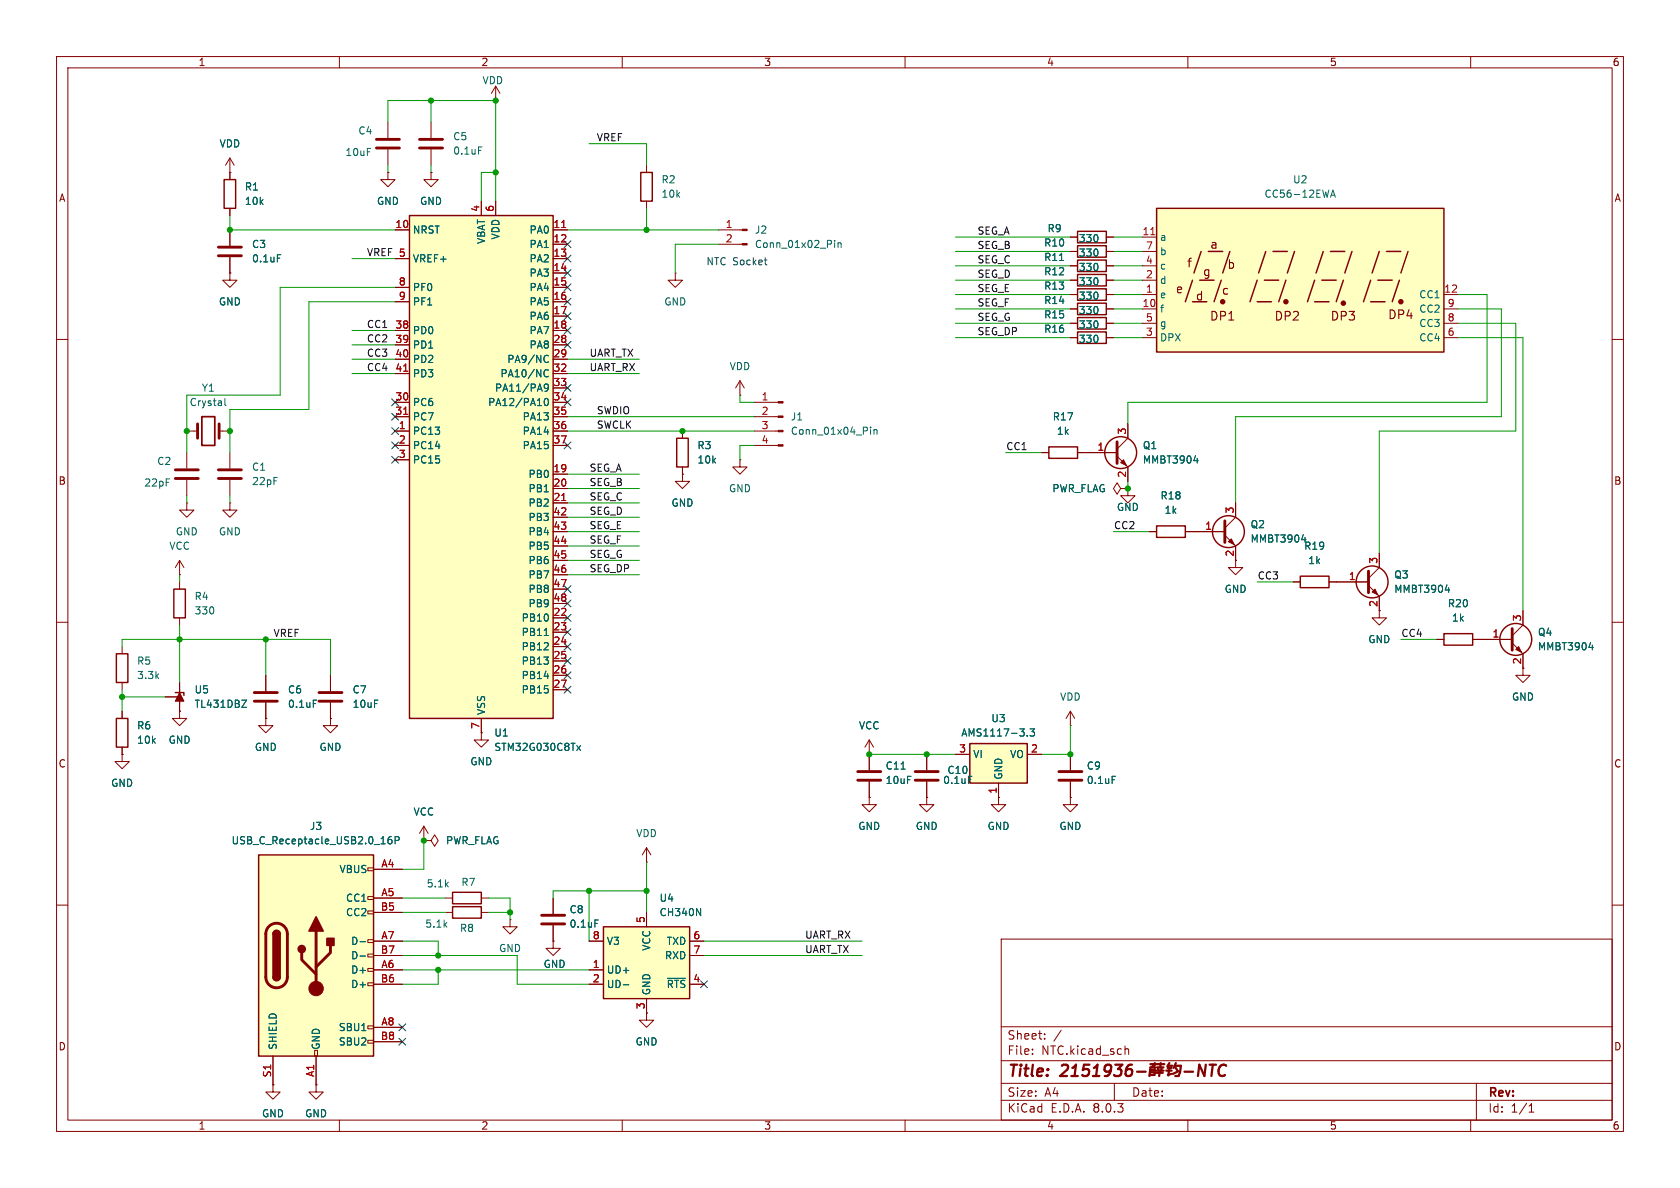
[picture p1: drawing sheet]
<svg xmlns="http://www.w3.org/2000/svg" width="297mm" height="210mm" viewBox="0 0 297 210" stroke-linecap="round" stroke-linejoin="round" font-family="sans-serif">
<g fill="none" stroke="#840000" stroke-width=".18">
<path d="M10 10h277v190h-277zM12 12h273v186h-273zM60 10v2M87.6 17.8h.1M87.6 15.2l-.7 1.3M87.6 15.2v2.6M87.6 15.2l.8 1.3M110 10v2M160 10v2M210 10v2M260 10v2M68.6 30.5v1.3h1.2l-1.2 1.2-1.3-1.2h1.3"/>
<path d="M68.6 30.5h.1M76.2 21.6v2.8M76.2 26.4v2.8M114.3 29.2v1.3M114.3 35.6v1.2M10 60h2M40.6 40.6v2.8M40.6 45.5v2.8M285 60h2M33 76.2h1.9M38.7 76.2h1.9M120.6 76.2v1.3"/>
<path d="M199.4 74.9v2.6l-1.9 1.9M31.7 99.1v2.5M31.7 99.1l-.7 1.2M31.7 99.1l.8 1.2M33 88.9v1.3h1.3l-1.3 1.2-1.3-1.2h1.3M33 88.9h.1M33 80v2.8M33 84.8v2.8M40.6 88.9v1.3h1.3l-1.3 1.2-1.2-1.2h1.2M40.6 88.9h.1M40.6 80v2.8M40.6 84.8v2.8"/>
<path d="M120.6 83.8v1.3h1.3l-1.3 1.3-1.2-1.3h1.2M120.6 83.8h.1M120.6 82.6v1.2M130.8 81.3v1.3h1.3l-1.3 1.2-1.3-1.2h1.3M130.8 81.3h.1M191.8 80h5.7M197.5 80.6l1.9 2v2.5M199.4 86.4v1.2h1.3l-1.3 1.3-1.3-1.3h1.3M199.4 86.4h.1M203.2 94h1.3M209.5 94h7M216.5 94.6l1.9 1.9v3.8h1.3l-1.3 1.3-1.2-1.3h1.2"/>
<path d="M218.4 88.9v2.5l-1.9 1.9M10 110h2M21.6 114.3v1.3M31.7 101.6h.1M31.7 102.9v1.2M31.7 109.2v1.3M47 119.4v2.8M243.8 108v1.2h1.3l-1.3 1.3-1.2-1.3h1.2M254 113h1.3M260.3 113h7M267.3 113.7l1.9 1.9v3.8h1.3l-1.3 1.3-1.2-1.3h1.2M269.2 108v2.5l-1.9 1.9"/>
<path d="M285 110h2M21.6 133.4v1.2h1.3l-1.3 1.3-1.3-1.3h1.3M21.6 133.4h.1M21.6 120.7v1.2M21.6 125.7v1.3M21.6 132.1v1.3M29.2 123.2h2.5M31.7 121.9v2.6M31.7 125.7v1.3h1.3l-1.3 1.3-1.2-1.3h1.2M31.7 125.7h.1M31.7 120.7v5M47 127v1.3h1.3l-1.3 1.2-1.3-1.2h1.3"/>
<path d="M47 127h.1M47 124.2v2.8M153.7 133.4h.1M153.7 130.8l-.8 1.3M153.7 130.8v5.3M153.7 138.2v2.8M153.7 130.8l.7 1.3M10 160h2M78.7 158.8h1.3M85.1 158.8h1.3M97.8 158.8v2.7M114.3 152.4h.1"/>
<path d="M114.3 149.9v2.5M114.3 149.9l-.8 1.2M114.3 149.9l.8 1.2M153.7 141v1.2h1.2l-1.2 1.3-1.3-1.3h1.3M153.7 141h.1M285 160h2M78.7 161.3h1.3M85.1 161.3h1.3M90.2 162.6v1.2h1.2l-1.2 1.3-1.3-1.3h1.3M90.2 162.6h.1M97.8 163.6v2.8M177 166h108v32h-108z"/>
<path d="M48.3 191.8v1.2h1.2l-1.2 1.3-1.3-1.3h1.3M48.3 191.8h.1M60 198v2M110 198v2M160 198v2M177 194.5h108M177 191.5h108M177 187.5h108M177 181.5h108M182.5 186.3v.1M182.5 185.5v.1M184.7 183.6v.1"/>
<path d="M184.7 182.8v.1M187.6 182.1l-1.3 2M197 191.5v3M198.9 184.9v1.5M198.9 185.5l.2-.1 .4 .1v.9M210 198v2M260 198v2M261 191.5v6.5M270.3 196.6h.9M270.3 195.5l.4-.4v1.5"/>
</g>
<g fill="none" stroke="#840000" stroke-width=".4">
<path d="M187.7 188.4l.3-.2h.5a.45 .45 0 0 1 .3 .6l-.1 .3-1.3 1.1h1.2M189.4 190.2h1.1M189.6 188.8l.6-.6-.2 2M192.6 188.2h-1l-.2 1 .3-.2 .7 .1 .2 .3-.2 .6-.3 .2h-.5l-.3-.2M193.2 190.2h1.1M193.4 188.8l.6-.6-.2 2M196.4 189.1a.64 .64 0 0 1-1.1 .2v-.7a.64 .64 0 0 1 1.1-.2 1.47 1.47 0 0 1-.7 1.8h-.4M197.2 188.2h1.2l-.8 .8h.3l.3 .2v.6l-.1 .2-.3 .2h-.6l-.3-.2M200.1 188.2a.91 .91 0 0 0-1 .9l-.1 .7 .1 .3a.66 .66 0 0 0 1-.3l.1-.4-.2-.3a.66 .66 0 0 0-1 .3M201 189.4h1.5M203.3 189.5h.8v.5h-.9M203.3 189.2h.8l.1-.5h-.8l-.2 1.5"/>
<path d="M203.4 188.1h2.4M203.8 188.4l-.1 .3M204.2 187.9l-.1 .5M204.3 189.3h1.4M204.3 189.6h1.3M204.5 188.7h1.2M204.7 188.8l.1 .4M205 189.3l-.1 .9M205.2 187.9l-.1 .8M205.4 188.9l-.2 .4M206.2 189.3h.9M206.4 188.8h.7"/>
<path d="M206.5 188.4h.7M206.7 188.8l-.1 1.3M206.7 187.9l-.3 .6M207.1 189.8l-.6 .2M207.7 188.4h1.1l-.2 1.1-.3 .7h-.5M207.9 188.8l.2 .4M207.9 187.9l-.4 .9M208.4 189.4l-1.1 .4M209.4 189.4h1.5M213.2 188.2l-.3 2-.9-2-.2 2M213.8 188.2h1.2M214.4 188.2l-.2 2"/>
<path d="M216.8 188.4a.88 .88 0 0 0-1 0 .88 .88 0 0 0-.4 1 .69 .69 0 0 0 .3 .7 .69 .69 0 0 0 .9-.1"/>
</g>
<g fill="none" stroke="#840000" stroke-width=".25">
<path d="M113.3 30.5h2v5.1h-2zM119.6 77.5h2.1v5.1h-2.1zM204.5 93h5v2h-5zM20.6 115.6h2v5.1h-2zM30.7 104.1h2.1v5.1h-2.1zM255.3 112h5v2h-5zM20.6 127h2v5.1h-2zM31 122.4h1.5v.5M80 157.7h5.1v2.1h-5.1zM80 160.3h5.1v2h-5.1z"/>
<circle cx="198.1" cy="80" r="2.82"/>
<circle cx="217.2" cy="94" r="2.82"/>
<circle cx="268" cy="113" r="2.82"/>
</g>
<g fill="none" stroke="#840000" stroke-width=".51">
<path d="M74.2 26.2h4M74.2 24.6h4M38.6 45.2h4.1M38.6 43.7h4.1M34.9 74.9v2.6M38.7 74.9v2.6M197.5 78.1v3.8M31 84.6h4.1M31 83.1h4.1M38.6 84.6h4.1M38.6 83.1h4.1M216.5 92.1v3.8"/>
<path d="M267.3 111.1v3.8M45 124h4M45 122.4h4M151.6 137.9h4.1M151.6 136.4h4.1M95.8 163.3h4M95.8 161.8h4"/>
</g>
<g fill="none" stroke="#006464" stroke-width=".18">
<path d="M84.6 26h.6M49 45h.6M39.8 70.4v1.1l.1 .2M211.1 81.4h.7M211.7 81v.9M230.1 95.4h.8M230.7 95v.8M280.9 114.5h.8M281.5 114v.9M42.7 123.8h.9l-.9 1.2h.9M55.4 123.8h.6M159.3 136h.7"/>
<path d="M105.2 162.6h.6"/>
</g>
<path d="M35.7 73.7h2.3v5h-2.3z" fill="none" stroke="#840000" stroke-width=".3"/>
<g fill="#840000" stroke="#840000" stroke-width=".18">
<path d="M31.7 122.4l.8 1.6h-1.5z"/>
<path d="M217.2 95.8l.5-.5 .5 1z"/>
<path d="M268 114.8l.5-.5 .5 1z"/>
<path d="M198.1 81.8l.5-.5 .5 1z"/>
</g>
<path d="M204.5 36.8h50.8v25.4h-50.8z" fill="#ffffc2"/>
<g fill="none" stroke="#840000" stroke-width=".25">
<path d="M204.5 36.8h50.8v25.4h-50.8zM190.5 40.9h5.1v2h-5.1zM210.8 49.5l-1.3 3.8M210.8 53.3h2.6M212.1 49.5h2.5M212.3 44.5l-1.2 3.8M213.6 44.5h2.6M215.9 49.5l-1.3 3.8M217.4 44.5l-1.2 3.8M222.2 53.3h2.6M222.2 49.5l-1.2 3.8M223.5 49.5h2.6"/>
<path d="M223.8 44.5l-1.3 3.8M225 44.5h2.6M227.3 49.5l-1.2 3.8M228.9 44.5l-1.3 3.8M232.4 53.3h2.5M232.4 49.5l-1.3 3.8M233.7 49.5h2.5M233.9 44.5l-1.2 3.8M235.2 44.5h2.5M237.5 49.5l-1.3 3.8M239 44.5l-1.3 3.8M242.3 53.3h2.6"/>
<path d="M242.3 49.5l-1.3 3.8M243.6 49.5h2.5M243.8 44.5l-1.2 3.8M245.1 44.5h2.5M247.4 49.5l-1.3 3.8M248.9 44.5l-1.3 3.8"/>
</g>
<g fill="#840000" stroke="#840000" stroke-width=".25">
<circle cx="216.2" cy="53.3" r=".36"/>
<circle cx="227.3" cy="53.3" r=".36"/>
<circle cx="237.5" cy="53.6" r=".36"/>
<circle cx="247.6" cy="53.3" r=".36"/>
</g>
<g fill="none" stroke="#840000" stroke-width=".18">
<path d="M189.2 41.9h1.3M195.6 41.9h1.2M201.9 52.1h2.6M201.9 54.6h2.6M201.9 41.9h2.6M201.9 49.5h2.6M201.9 59.7h2.6M201.9 47h2.6M201.9 57.2h2.6M201.9 44.5h2.6M255.3 52.1h2.5M255.3 54.6h2.5"/>
<path d="M255.3 59.7h2.5M255.3 57.2h2.5M85.1 129.5v1.3h1.3l-1.3 1.3-1.3-1.3h1.3M85.1 129.5h.1M74.9 148.6h1.3l.6-1 .7 1-.7 1-.6-1M74.9 148.6h.1M97.8 166.4v1.2h1.3l-1.3 1.3-1.3-1.3h1.3M97.8 166.4h.1M114.3 179.1v1.2h1.3l-1.3 1.3-1.3-1.3h1.3M114.3 179.1h.1"/>
</g>
<path d="M203.4 41.5h.8" fill="none" stroke="#a90000" stroke-width=".18"/>
<path d="M235.2 34.9l.4-1.3 .5 1.3M235.3 34.5h.6" fill="none" stroke="#006464" stroke-width=".18"/>
<path d="M106.7 163.8h15.2v12.7h-15.2z" fill="#ffffc2"/>
<g fill="none" stroke="#840000" stroke-width=".25">
<path d="M39.6 31.8h2.1v5h-2.1zM190.5 43.4h5.1v2.1h-5.1zM229.9 101.9h5v2h-5zM106.7 163.8h15.2v12.7h-15.2z"/>
<circle cx="242.6" cy="102.9" r="2.82"/>
</g>
<g fill="none" stroke="#840000" stroke-width=".18">
<path d="M40.6 30.5h.1M40.6 27.9l-.7 1.3M40.6 27.9v3.9M40.6 36.8v1.3M40.6 27.9l.8 1.3M68.6 21.6v2.8M68.6 26.4v2.8M40.6 48.3v1.2h1.3l-1.3 1.3-1.2-1.3h1.2M40.6 48.3h.1M189.2 44.5h1.3M195.6 44.5h1.2M243.8 97.8v2.5l-1.9 1.9"/>
<path d="M228.6 102.9h1.3M234.9 102.9h7M241.9 103.5l1.9 1.9v2.6M189.2 128.3h.1M189.2 125.7l-.7 1.3M189.2 125.7v2.6M189.2 125.7l.8 1.3M74.9 148.6h.1M74.9 146.1l-.7 1.2M74.9 146.1v2.5M74.9 146.1l.8 1.2M189.2 141v1.2h1.3l-1.3 1.3-1.2-1.3h1.2"/>
<path d="M189.2 141h.1M104.1 171.5h2.6M104.1 174h2.6M104.1 166.4h2.6M114.3 161.3v2.5M114.3 176.5v2.6M121.9 174h2.6M121.9 166.4h2.6M121.9 168.9h2.6"/>
</g>
<path d="M255.5 104.3h.8M256.1 103.9v.8M110.2 174.1h1M118 172.9h3.2M123.1 160.6l.8 1.3v-1.3" fill="none" stroke="#006464" stroke-width=".18"/>
<path d="M66.5 26.2h4.1M66.5 24.6h4.1M241.9 101v3.8" fill="none" stroke="#840000" stroke-width=".51"/>
<path d="M243.1 104.1l.5 1.1-1-.6z" fill="#840000" stroke="#840000" stroke-width=".18"/>
<path d="M171.4 131.4h10.2v7h-10.2z" fill="#ffffc2"/>
<path d="M190.5 46h5.1v2h-5.1zM190.5 56.1h5.1v2.1h-5.1zM190.5 51.1h5.1v2h-5.1zM190.5 48.5h5.1v2h-5.1zM190.5 53.6h5.1v2h-5.1zM171.4 131.4h10.2v7h-10.2z" fill="none" stroke="#840000" stroke-width=".25"/>
<g fill="none" stroke="#840000" stroke-width=".18">
<path d="M76.2 30.5v1.3h1.3l-1.3 1.2-1.3-1.2h1.3M76.2 30.5h.1M189.2 47h1.3M189.2 57.2h1.3M189.2 52.1h1.3M189.2 49.5h1.3M189.2 54.6h1.3M195.6 47h1.2M195.6 57.2h1.2M195.6 52.1h1.2M195.6 49.5h1.2M195.6 54.6h1.2"/>
<path d="M58.4 119.4v2.8M58.4 127v1.3h1.3l-1.3 1.2-1.3-1.2h1.3M58.4 127h.1M58.4 124.2v2.8M163.8 133.4v2.7M163.8 138.2v2.8M168.9 133.4h2.5M176.5 138.4v2.6M181.6 133.4h2.5M189.2 133.4v2.7M189.2 138.2v2.8M163.8 141v1.2h1.3l-1.3 1.3-1.2-1.3h1.2"/>
<path d="M163.8 141h.1M176.5 141v1.2h1.3l-1.3 1.3-1.2-1.3h1.2M176.5 141h.1"/>
</g>
<path d="M187.3 46h.7M171.2 137.2h.6M181.6 130v.1M182.1 128.8h.8l-.4 .5 .3 .2v.5l-.2 .1-.5-.1M196.6 137.2h.6" fill="none" stroke="#006464" stroke-width=".18"/>
<path d="M56.4 124h4.1M56.4 122.4h4.1M161.8 137.9h4.1M161.8 136.4h4.1M187.2 137.9h4.1M187.2 136.4h4.1" fill="none" stroke="#840000" stroke-width=".51"/>
<path d="M72.4 38.1h25.4v88.9h-25.4z" fill="#ffffc2"/>
<path d="M72.4 38.1h25.4v88.9h-25.4z" fill="none" stroke="#840000" stroke-width=".25"/>
<g fill="none" stroke="#840000" stroke-width=".18">
<path d="M85.1 35.6v2.5M87.6 35.6v2.5M69.8 40.6h2.6M69.8 45.7h2.6M69.8 50.8h2.6M69.8 53.3h2.6M69.8 58.4h2.6M97.8 40.6h2.5M97.8 43.2h2.5M97.8 45.7h2.5M97.8 48.3h2.5M97.8 50.8h2.5"/>
<path d="M97.8 53.3h2.5M97.8 55.9h2.5M97.8 58.4h2.5M69.8 76.2h2.6M69.8 78.7h2.6M69.8 61h2.6M69.8 63.5h2.6M69.8 71.1h2.6M69.8 73.7h2.6M69.8 66h2.6M97.8 76.2h2.5M97.8 78.7h2.5"/>
<path d="M97.8 61h2.5M97.8 63.5h2.5M97.8 71.1h2.5M97.8 73.7h2.5M97.8 66h2.5M97.8 68.6h2.5M69.8 81.3h2.6M97.8 83.8h2.5M97.8 86.4h2.5M97.8 88.9h2.5M97.8 91.4h2.5M97.8 94h2.5"/>
<path d="M97.8 96.5h2.5M97.8 99.1h2.5M97.8 109.2h2.5M97.8 111.8h2.5M97.8 114.3h2.5M97.8 116.8h2.5M97.8 119.4h2.5M97.8 101.6h2.5M97.8 104.1h2.5M97.8 106.7h2.5M85.1 127v2.5M97.8 121.9h2.5"/>
<path d="M55.9 191.8v1.2h1.2l-1.2 1.3-1.3-1.3h1.3M55.9 191.8h.1"/>
</g>
<path d="M99.3 40.2h.7M71.4 73.2h.7M71.4 65.6h.7M99.3 88.5h.7" fill="none" stroke="#a90000" stroke-width=".18"/>
<path d="M96.3 66.4l.3 .2 .3-.1M96.3 70.6l.2-.2a.68 .68 0 0 1 .5 .7 .68 .68 0 0 1-.5 .6l-.2-.1-.1-.4zM96.4 62.9l.3-.1 .2 .1M96.9 64l-.2 .1-.3-.1M96.9 65.5l-.3-.2-.3 .2M96.9 68.4l-.2 .3-.4-.1-.1-.2 .1-.4 .4-.1 .2 .1a.84 .84 0 0 1-.3 1.2h-.3M96.2 112.3h.7M102 131.8l.6 .9M102.6 131.8l-.6 .9" fill="none" stroke="#006464" stroke-width=".18"/>
<path d="M45.7 151.1h20.3v35.6h-20.3z" fill="#ffffc2"/>
<g fill="none" stroke="#840000" stroke-width=".18">
<path d="M40.6 30.5h.1M40.6 30.5v1.3M40.6 36.8v1.3M68.6 30.5h.1M76.2 30.5h.1M85.1 35.6v2.5M87.6 35.6v2.5M40.6 48.3h.1M40.6 40.6v2.8M40.6 45.5v2.8M69.8 40.6h2.6M69.8 45.7h2.6"/>
<path d="M69.8 50.8h2.6M69.8 53.3h2.6M69.8 58.4h2.6M97.8 43.2h2.5M97.8 40.6h2.5M97.8 45.7h2.5M97.8 48.3h2.5M97.8 50.8h2.5M97.8 53.3h2.5M97.8 55.9h2.5M97.8 58.4h2.5M119.4 48.3v1.2h1.2l-1.2 1.3-1.3-1.3h1.3"/>
<path d="M119.4 48.3h.1M127 43.2h4.2M127 40.6h4.2M189.2 59.7h1.3M189.2 54.6h1.3M189.2 49.5h1.3M189.2 52.1h1.3M189.2 57.2h1.3M189.2 47h1.3M189.2 44.5h1.3M189.2 41.9h1.3M195.6 59.7h1.2"/>
<path d="M195.6 54.6h1.2M195.6 49.5h1.2M195.6 52.1h1.2M195.6 57.2h1.2M195.6 47h1.2M195.6 44.5h1.2M195.6 41.9h1.2M69.8 78.7h2.6M69.8 76.2h2.6M69.8 73.7h2.6M69.8 71.1h2.6M69.8 61h2.6"/>
<path d="M69.8 63.5h2.6M69.8 66h2.6M97.8 78.7h2.5M97.8 76.2h2.5M97.8 73.7h2.5M97.8 71.1h2.5M97.8 61h2.5M97.8 63.5h2.5M97.8 66h2.5M97.8 68.6h2.5M120.6 76.2v1.3M130.8 69.9h.1"/>
<path d="M130.8 67.3l-.8 1.3M130.8 67.3v2.6M130.8 67.3l.8 1.3M133.3 78.7h4.3M133.3 76.2h4.3M133.3 73.7h4.3M133.3 71.1h4.3M199.4 74.9v2.6M69.8 81.3h2.6M97.8 83.8h2.5M97.8 86.4h2.5M97.8 88.9h2.5"/>
<path d="M97.8 91.4h2.5M97.8 94h2.5M97.8 96.5h2.5M97.8 99.1h2.5M120.6 83.8h.1M120.6 82.6v1.2M184.1 80h1.3M190.5 80h7M198.1 86.4l-.6-1.1-.7 1.1 .7 1 .6-1h1.3M199.4 86.4h.1M199.4 82.6v2.5M203.2 94h1.3"/>
<path d="M209.5 94h7M218.4 88.9v2.5M218.4 96.5v2.6M243.8 97.8v2.5M47 119.4v2.8M58.4 119.4v2.8M97.8 109.2h2.5M97.8 111.8h2.5M97.8 114.3h2.5M97.8 116.8h2.5M97.8 119.4h2.5M97.8 101.6h2.5"/>
<path d="M97.8 104.1h2.5M97.8 106.7h2.5M228.6 102.9h1.3M234.9 102.9h7M243.8 105.4v2.6M254 113h1.3M260.3 113h7M269.2 108v2.5M269.2 115.6v2.5M21.6 133.4h.1M21.6 125.7v1.3M21.6 132.1v1.3"/>
<path d="M29.2 123.2h2.5M31.7 125.7h.1M31.7 120.7v5M47 127h.1M47 124.2v2.8M58.4 127h.1M58.4 124.2v2.8M85.1 129.5h.1M85.1 127v2.5M97.8 121.9h2.5M153.7 133.4h.1M153.7 133.4v2.7"/>
<path d="M153.7 138.2v2.8M163.8 133.4v2.7M163.8 138.2v2.8M168.9 133.4h2.5M176.5 138.4v2.6M181.6 133.4h2.5M189.2 133.4v2.7M189.2 138.2v2.8M65 158.5h1v.5h-1zM65 153.4h1v.5h-1zM66 153.7h5.1M66 158.8h5.1"/>
<path d="M74.9 148.6h.1M97.8 158.8v2.7M153.7 141h.1M163.8 141h.1M176.5 141h.1M189.2 141h.1M65 173.7h1v.5h-1zM65 171.2h1v.5h-1zM65 168.7h1v.5h-1zM65 166.1h1v.5h-1zM65 161h1v.5h-1zM66 171.5h5.1"/>
<path d="M66 166.4h5.1M66 161.3h5.1M66 174h5.1M66 168.9h5.1M97.8 166.4h.1M97.8 163.6v2.8M104.1 171.5h2.6M104.1 166.4h2.6M104.1 174h2.6M114.3 179.1h.1M114.3 161.3v2.5M114.3 176.5v2.6"/>
<path d="M121.9 166.4h2.6M121.9 174h2.6M121.9 168.9h2.6M48.3 191.8h.1M48.3 186.7v5.1M55.6 185.7h.5v1h-.5zM55.9 191.8h.1M55.9 186.7v5.1M65 183.9h1v.5h-1zM65 181.4h1v.5h-1zM66 181.6h5.1M66 184.2h5.1"/>
</g>
<path d="M190.5 58.7h5.1v2h-5.1zM185.4 79h5.1v2h-5.1zM45.7 151.1h20.3v35.6h-20.3zM48.3 172.7a.64 .64 0 0 0 .6 .7 .64 .64 0 0 0 .6-.7M48.3 165.1a.64 .64 0 0 1 .6-.6 .64 .64 0 0 1 .6 .6" fill="none" stroke="#840000" stroke-width=".25"/>
<path d="M47.5 163.8a1.9 1.9 0 0 1 2.1-.5 1.9 1.9 0 0 1 1.2 1.8v7.6a1.91 1.91 0 0 1-1.9 1.9 1.91 1.91 0 0 1-1.9-1.9v-7.7l.2-.7zM53.3 168.4v1.3l2.6 2.5M55.9 164.6v10.2M58.4 167.1v1.3l-2.5 2.5" fill="none" stroke="#840000" stroke-width=".51"/>
<g fill="#840000" stroke="#840000" stroke-width=".25">
<path d="M48.3 172.7h1.2a.64 .64 0 0 1-.6 .7 .64 .64 0 0 1-.6-.7z"/>
<path d="M48.3 165.1h1.2v7.6h-1.2z"/>
<path d="M48.4 164.7a.64 .64 0 0 1 .7-.2 .64 .64 0 0 1 .4 .6h-1.2z"/>
<path d="M55.9 162.1l1.2 2.5h-2.5z"/>
<path d="M57.8 165.9h1.3v1.2h-1.3z"/>
<circle cx="53.3" cy="167.8" r=".63"/>
</g>
<g fill="#840000" stroke="#840000" stroke-width=".18">
<path d="M137.6 78.6h.8v.3h-.8z"/>
<path d="M137.6 76.1h.8v.2h-.8z"/>
<path d="M137.6 73.5h.8v.3h-.8z"/>
<path d="M137.6 71h.8v.2h-.8z"/>
<path d="M131.2 43.1h.9v.2h-.9z"/>
<path d="M131.2 40.5h.9v.3h-.9z"/>
<circle cx="55.9" cy="174.8" r="1.27"/>
</g>
<g fill="none" stroke="#006464" stroke-width=".18">
<path d="M49 45h.6M147.6 42.5v.1M147.6 42.9v.9M148.2 42.9v.9M148.2 43l.1-.1 .3 .1 .1 .8M187.3 46h.7M96.3 66.4l.3 .2 .3-.1M96.3 70.6l.2-.2a.68 .68 0 0 1 .5 .7 .68 .68 0 0 1-.5 .6l-.2-.1-.1-.4zM96.4 62.9l.3-.1 .2 .1M96.9 64l-.2 .1-.3-.1M96.9 65.5l-.3-.2-.3 .2M96.9 68.4l-.2 .3-.4-.1-.1-.2 .1-.4 .4-.1 .2 .1a.84 .84 0 0 1-.3 1.2h-.3"/>
<path d="M153.9 75.5v.1M153.9 75.9v.9M154.5 75.9v.9M154.5 76.1l.2-.2 .3 .1 .1 .8M211.1 81.4h.7M211.7 81v.9M230.1 95.4h.8M230.7 95v.8M96.2 112.3h.7M255.5 104.3h.8M256.1 103.9v.8M280.9 114.5h.8"/>
<path d="M281.5 114v.9M42.7 123.8h.9l-.9 1.2h.9M55.4 123.8h.6M102 131.8l.6 .9M102.6 131.8l-.6 .9M159.3 136h.7M171.2 137.2h.6M181.6 130v.1M182.1 128.8h.8l-.4 .5 .3 .2v.5l-.2 .1-.5-.1M196.6 137.2h.6M69.2 147.9l-.4 .1a.86 .86 0 0 0 0 1.2l.4-.2 .1-.4-.2-.2h-.4l-.1 .2M69.8 148.6l.7-.1 .1-.2-.1-.3-.7-.1v1.3"/>
<path d="M63.7 166.5h.9M63.7 169h.9M105.2 162.6h.6M110.2 174.1h1M118 172.9h3.2M123.1 160.6l.8 1.3v-1.3"/>
</g>
<path d="M135.1 46h.5M135.5 46.8h.1" fill="none" stroke="#0000c2" stroke-width=".18"/>
<g fill="none" stroke="#009600" stroke-width=".18">
<path d="M76.2 17.8v3.8M40.6 38.1v2.5h29.2M68.6 21.6v-3.8h19v17.8M68.6 29.2v1.3M76.2 29.2v1.3M87.6 30.5h-2.5v5.1M104.1 25.4h10.2v3.8M114.3 36.8v3.8M62.2 58.4h7.6M62.2 45.7h7.6M69.8 53.3h-15.2v19.1h-14v7.6M69.8 50.8h-20.3v19.1h-16.5v10.1"/>
<path d="M100.3 40.6h26.7M127 43.2h-7.6v5.1M168.9 47h20.3M168.9 49.5h20.3M168.9 54.6h20.3M168.9 52.1h20.3M168.9 44.5h20.3M168.9 41.9h20.3M168.9 57.2h20.3M168.9 59.7h20.3M196.8 47h5.1M196.8 49.5h5.1"/>
<path d="M196.8 54.6h5.1M196.8 52.1h5.1M196.8 44.5h5.1M196.8 41.9h5.1M196.8 57.2h5.1M196.8 59.7h5.1M257.8 54.6h7.6v19.1h-47v15.2M257.8 52.1h5.1v19h-63.5v3.8M257.8 57.2h10.2v19h-24.2v21.6M257.8 59.7h11.4v48.3M62.2 66h7.6M62.2 63.5h7.6"/>
<path d="M62.2 61h7.6M100.3 66h12.7M100.3 63.5h12.7M100.3 76.2h33M100.3 73.7h33M130.8 69.9v1.2h2.5M133.3 78.7h-2.5v2.6M33 87.6v1.3M40.6 87.6v1.3M100.3 91.4h12.7M100.3 88.9h12.7M100.3 83.8h12.7"/>
<path d="M100.3 94h12.7M100.3 99.1h12.7M100.3 96.5h12.7M100.3 86.4h12.7M177.8 80h6.3M196.8 94h6.4M199.4 85.1v1.3M21.6 114.3v-1.3h36.8v6.4M31.7 101.6v1.3M31.7 110.5v10.2M47 113v6.4M100.3 101.6h12.7"/>
<path d="M222.2 102.9h6.4M247.6 113h6.4M21.6 121.9v3.8M21.6 123.2h7.6M153.7 133.4h15.2M189.2 128.3v5.1h-5.1M71.1 158.8h7.6M74.9 148.6v5.1h-3.8M86.4 158.8h3.8v3.8M104.1 157.5v8.9M114.3 157.5h-16.5v1.3M114.3 152.4v8.9"/>
<path d="M71.1 171.5h33M71.1 166.4h6.4v2.5M71.1 168.9h20.3v5.1h12.7M71.1 161.3h7.6M77.5 171.5v2.5h-6.4M86.4 161.3h3.8M124.5 168.9h27.9M124.5 166.4h27.9"/>
</g>
<g fill="none" stroke="#000084" stroke-width=".18">
<path d="M99.7 50.2l1.2 1.2M99.7 42.6l1.2 1.2M99.7 47.7l1.2 1.2M99.7 57.8l1.2 1.2M99.7 55.3l1.2 1.2M99.7 52.7l1.2 1.2M99.7 45.1l1.2 1.2M100.9 50.2l-1.2 1.2M100.9 42.6l-1.2 1.2M100.9 47.7l-1.2 1.2M100.9 57.8l-1.2 1.2M100.9 55.3l-1.2 1.2"/>
<path d="M100.9 52.7l-1.2 1.2M100.9 45.1l-1.2 1.2M69.2 70.5l1.3 1.2M69.2 73.1l1.3 1.2M69.2 78.1l1.3 1.2M69.2 75.6l1.3 1.2M70.5 73.1l-1.3 1.2M70.5 78.1l-1.3 1.2M70.5 70.5l-1.3 1.2M70.5 75.6l-1.3 1.2M99.7 68l1.2 1.2M99.7 78.1l1.2 1.2"/>
<path d="M99.7 70.5l1.2 1.2M99.7 60.4l1.2 1.2M100.9 68l-1.2 1.2M100.9 78.1l-1.2 1.2M100.9 70.5l-1.2 1.2M100.9 60.4l-1.2 1.2M69.2 80.7l1.3 1.2M70.5 80.7l-1.3 1.2M99.7 106.1l1.2 1.2M99.7 111.2l1.2 1.2M99.7 116.2l1.2 1.2M99.7 118.8l1.2 1.2"/>
<path d="M99.7 103.5l1.2 1.2M99.7 108.6l1.2 1.2M99.7 113.7l1.2 1.2M100.9 106.1l-1.2 1.2M100.9 111.2l-1.2 1.2M100.9 116.2l-1.2 1.2M100.9 118.8l-1.2 1.2M100.9 103.5l-1.2 1.2M100.9 108.6l-1.2 1.2M100.9 113.7l-1.2 1.2M99.7 121.3l1.2 1.2M100.9 121.3l-1.2 1.2"/>
<path d="M123.9 173.4l1.2 1.2M125.1 173.4l-1.2 1.2M70.5 183.5l1.2 1.3M70.5 181l1.2 1.2M71.7 183.5l-1.2 1.3M71.7 181l-1.2 1.2"/>
</g>
<path d="M99.3 40.2h.7M71.4 73.2h.7M71.4 65.6h.7M99.3 88.5h.7" fill="none" stroke="#a90000" stroke-width=".18"/>
<g fill="#009600" stroke="#009600" stroke-width=".18">
<circle cx="47" cy="113" r=".46"/>
<circle cx="40.6" cy="76.2" r=".46"/>
<circle cx="33" cy="76.2" r=".46"/>
<circle cx="31.7" cy="113" r=".46"/>
<circle cx="21.6" cy="123.2" r=".46"/>
<circle cx="153.7" cy="133.4" r=".46"/>
<circle cx="74.9" cy="148.6" r=".46"/>
<circle cx="104.1" cy="157.5" r=".46"/>
<circle cx="114.3" cy="157.5" r=".46"/>
<circle cx="189.2" cy="133.4" r=".46"/>
<circle cx="163.8" cy="133.4" r=".46"/>
<circle cx="40.6" cy="40.6" r=".46"/>
<circle cx="76.2" cy="17.8" r=".46"/>
<circle cx="87.6" cy="30.5" r=".46"/>
<circle cx="87.6" cy="17.8" r=".46"/>
<circle cx="77.5" cy="168.9" r=".46"/>
<circle cx="77.5" cy="171.5" r=".46"/>
<circle cx="90.2" cy="161.3" r=".46"/>
<circle cx="114.3" cy="40.6" r=".46"/>
<circle cx="120.6" cy="76.2" r=".46"/>
<circle cx="199.4" cy="86.4" r=".46"/>
</g>
<text font-size="2.8" fill="#840000" x="178" y="190.9">Title:</text>
<g font-size="2.1" fill="#840000">
<text x="209.7" y="47.5">f</text>
<text x="213.8" y="44.2">a</text>
<text x="216.9" y="47.8">b</text>
<text x="207.7" y="52.1">e</text>
<text x="211.3" y="53.4">d</text>
<text x="212.5" y="49.1">g</text>
<text x="215.9" y="52.4">c</text>
<text x="213.8" y="56.9">DP1</text>
<text x="225.2" y="56.9">DP2</text>
<text x="235.1" y="56.9">DP3</text>
<text x="245.3" y="56.7">DP4</text>
<text x="178" y="184">Sheet:</text>
<text x="178" y="186.7">File:</text>
<text x="184.1" y="186.7">NTC.kicad_sch</text>
<text x="178" y="196.9">KiCad</text>
<text x="178" y="194.1">Size:</text>
<text x="184.7" y="194.1">A4</text>
<text x="185.7" y="196.9">E.D.A.</text>
<text x="193.3" y="196.9">8.0.3</text>
<text x="200" y="194.1">Date:</text>
<text x="263" y="194.3">Rev:</text>
<text x="263" y="196.9">Id:</text>
<text x="267.1" y="196.9">1/1</text>
</g>
<g font-size="1.8" fill="#840000">
<text x="35" y="11.9">1</text>
<text x="85" y="11.9">2</text>
<text x="135" y="11.9">3</text>
<text x="185" y="11.9">4</text>
<text x="235" y="11.9">5</text>
<text x="285" y="11.9">6</text>
<text x="10.3" y="35.9">A</text>
<text x="285.3" y="35.9">A</text>
<text x="10.3" y="85.9">B</text>
<text x="285.3" y="85.9">B</text>
<text x="218.2" y="98.5" transform="rotate(-90 218.2 98.5)">2</text>
<text x="243.6" y="107.4" transform="rotate(-90 243.6 107.4)">2</text>
<text x="10.3" y="135.9">C</text>
<text x="285.3" y="135.9">C</text>
<text x="10.3" y="185.9">D</text>
<text x="285.3" y="185.9">D</text>
<text x="35" y="199.9">1</text>
<text x="85" y="199.9">2</text>
<text x="135" y="199.9">3</text>
<text x="185" y="199.9">4</text>
<text x="235" y="199.9">5</text>
<text x="285" y="199.9">6</text>
</g>
<g font-size="1.8" fill="#006464">
<text x="85.2" y="15.1">VDD</text>
<text x="63.3" y="24">C4</text>
<text x="38.7" y="26.3">VDD</text>
<text x="61" y="27.8">10uF</text>
<text x="80" y="25">C5</text>
<text x="80" y="27.5">0.1uF</text>
<text x="43.2" y="33.9">R1</text>
<text x="116.8" y="32.6">R2</text>
<text x="116.8" y="35.2">10k</text>
<text x="223.4" y="35.2">CC56-12EWA</text>
<text x="228.5" y="32.6">U2</text>
<text x="43.2" y="36.4">10k</text>
<text x="66.5" y="36.4">GND</text>
<text x="72.9" y="41.5">NRST</text>
<text x="74.2" y="36.4">GND</text>
<text x="93.5" y="41.5">PA0</text>
<text x="133.4" y="41.5">J2</text>
<text x="185.1" y="41.2">R9</text>
<text x="44.5" y="44">C3</text>
<text x="44.5" y="46.6">0.1uF</text>
<text x="72.9" y="46.6">VREF+</text>
<text x="86" y="43.2" transform="rotate(-90 86 43.2)">VBAT</text>
<text x="88.5" y="42.4" transform="rotate(-90 88.5 42.4)">VDD</text>
<text x="93.5" y="44">PA1</text>
<text x="93.5" y="46.6">PA2</text>
<text x="133.4" y="44">Conn_01x02_Pin</text>
<text x="184.5" y="43.8">R10</text>
<text x="184.5" y="46.3">R11</text>
<text x="190.6" y="43">330</text>
<text x="190.6" y="45.6">330</text>
<text x="205" y="42.8">a</text>
<text x="205" y="47.9">c</text>
<text x="205" y="45.3">b</text>
<text x="72.9" y="51.7">PF0</text>
<text x="93.5" y="49.1">PA3</text>
<text x="93.5" y="51.7">PA4</text>
<text x="184.5" y="51.4">R13</text>
<text x="184.5" y="48.9">R12</text>
<text x="184.5" y="53.9">R14</text>
<text x="190.6" y="48.1">330</text>
<text x="190.6" y="53.2">330</text>
<text x="190.6" y="50.6">330</text>
<text x="205" y="52.9">e</text>
<text x="205" y="50.4">d</text>
<text x="250.8" y="52.9">CC1</text>
<text x="38.6" y="54.2">GND</text>
<text x="72.9" y="59.3">PD0</text>
<text x="72.9" y="54.2">PF1</text>
<text x="93.5" y="54.2">PA5</text>
<text x="93.5" y="56.7">PA6</text>
<text x="93.5" y="59.3">PA7</text>
<text x="117.3" y="54.2">GND</text>
<text x="184.5" y="56.5">R15</text>
<text x="184.5" y="59">R16</text>
<text x="190.6" y="58.3">330</text>
<text x="190.6" y="55.7">330</text>
<text x="205" y="55.5">f</text>
<text x="205" y="58">g</text>
<text x="250.8" y="58">CC3</text>
<text x="250.8" y="55.5">CC2</text>
<text x="72.9" y="61.8">PD1</text>
<text x="72.9" y="64.4">PD2</text>
<text x="89.6" y="64.4">PA9/NC</text>
<text x="93.5" y="61.8">PA8</text>
<text x="128.9" y="65.6">VDD</text>
<text x="190.6" y="60.8">330</text>
<text x="205" y="60.6">DPX</text>
<text x="250.8" y="60.6">CC4</text>
<text x="33.4" y="72">Crystal</text>
<text x="35.6" y="69.4">Y1</text>
<text x="72.9" y="72">PC6</text>
<text x="72.9" y="66.9">PD3</text>
<text x="86.2" y="72">PA12/PA10</text>
<text x="87.4" y="69.4">PA11/PA9</text>
<text x="88.4" y="66.9">PA10/NC</text>
<text x="72.9" y="77.1">PC13</text>
<text x="72.9" y="74.5">PC7</text>
<text x="92.3" y="74.5">PA13</text>
<text x="92.3" y="77.1">PA14</text>
<text x="139.7" y="74.5">J1</text>
<text x="139.7" y="77.1">Conn_01x04_Pin</text>
<text x="186" y="74.5">R17</text>
<text x="186.7" y="77.1">1k</text>
<text x="27.7" y="82.4">C2</text>
<text x="44.5" y="83.4">C1</text>
<text x="72.9" y="79.6">PC14</text>
<text x="72.9" y="82.1">PC15</text>
<text x="92.3" y="79.6">PA15</text>
<text x="123.2" y="79.6">R3</text>
<text x="123.2" y="82.1">10k</text>
<text x="201.9" y="79.6">Q1</text>
<text x="201.9" y="82.1">MMBT3904</text>
<text x="25.4" y="86.2">22pF</text>
<text x="44.5" y="86">22pF</text>
<text x="93.3" y="84.7">PB0</text>
<text x="93.3" y="87.2">PB1</text>
<text x="93.3" y="89.8">PB2</text>
<text x="118.6" y="89.8">GND</text>
<text x="128.8" y="87.2">GND</text>
<text x="185.9" y="87.2">PWR_FLAG</text>
<text x="205.1" y="88.5">R18</text>
<text x="31" y="94.8">GND</text>
<text x="38.6" y="94.8">GND</text>
<text x="93.3" y="92.3">PB3</text>
<text x="93.3" y="94.8">PB4</text>
<text x="197.4" y="90.5">GND</text>
<text x="205.8" y="91">1k</text>
<text x="221" y="93.6">Q2</text>
<text x="29.8" y="97.4">VCC</text>
<text x="93.3" y="97.4">PB5</text>
<text x="93.3" y="99.9">PB6</text>
<text x="221" y="96.1">MMBT3904</text>
<text x="230.5" y="97.4">R19</text>
<text x="231.2" y="99.9">1k</text>
<text x="34.3" y="106.3">R4</text>
<text x="93.3" y="102.5">PB7</text>
<text x="93.3" y="105">PB8</text>
<text x="93.3" y="107.5">PB9</text>
<text x="216.4" y="105">GND</text>
<text x="246.4" y="102.5">Q3</text>
<text x="246.4" y="105">MMBT3904</text>
<text x="255.9" y="107.5">R20</text>
<text x="34.3" y="108.8">330</text>
<text x="92.1" y="110.1">PB10</text>
<text x="92.1" y="112.6">PB11</text>
<text x="241.8" y="113.9">GND</text>
<text x="256.6" y="110.1">1k</text>
<text x="271.8" y="112.6">Q4</text>
<text x="24.1" y="117.7">R5</text>
<text x="92.1" y="115.2">PB12</text>
<text x="92.1" y="117.7">PB13</text>
<text x="271.8" y="115.2">MMBT3904</text>
<text x="24.1" y="120.2">3.3k</text>
<text x="34.3" y="125.3">TL431DBZ</text>
<text x="34.3" y="122.8">U5</text>
<text x="50.8" y="122.8">C6</text>
<text x="50.8" y="125.3">0.1uF</text>
<text x="62.2" y="122.8">C7</text>
<text x="62.2" y="125.3">10uF</text>
<text x="92.1" y="120.2">PB14</text>
<text x="92.1" y="122.8">PB15</text>
<text x="187.3" y="124.1">VDD</text>
<text x="267.2" y="124.1">GND</text>
<text x="24.1" y="129.1">R6</text>
<text x="24.1" y="131.7">10k</text>
<text x="29.7" y="131.7">GND</text>
<text x="86" y="126.5" transform="rotate(-90 86 126.5)">VSS</text>
<text x="87.3" y="130.4">U1</text>
<text x="151.8" y="129.1">VCC</text>
<text x="169.8" y="130.4">AMS1117-3.3</text>
<text x="175.2" y="127.9">U3</text>
<text x="45" y="132.9">GND</text>
<text x="56.4" y="132.9">GND</text>
<text x="83.1" y="135.5">GND</text>
<text x="87.3" y="132.9">STM32G030C8Tx</text>
<text x="156.5" y="136.2">C11</text>
<text x="167.4" y="137">C10</text>
<text x="172" y="134.2">VI</text>
<text x="177.4" y="137.9" transform="rotate(-90 177.4 137.9)">GND</text>
<text x="178.5" y="134.2">VO</text>
<text x="192" y="136.2">C9</text>
<text x="19.6" y="139.3">GND</text>
<text x="156.5" y="138.8">10uF</text>
<text x="166.6" y="138.8">0.1uF</text>
<text x="192" y="138.8">0.1uF</text>
<text x="40.8" y="149.5">USB_C_Receptacle_USB2.0_16P</text>
<text x="54.7" y="146.9">J3</text>
<text x="73" y="144.4">VCC</text>
<text x="78.7" y="149.5">PWR_FLAG</text>
<text x="112.4" y="148.2">VDD</text>
<text x="151.6" y="146.9">GND</text>
<text x="161.8" y="146.9">GND</text>
<text x="174.5" y="146.9">GND</text>
<text x="187.2" y="146.9">GND</text>
<text x="59.9" y="154.5">VBUS</text>
<text x="61.1" y="159.6">CC1</text>
<text x="75.3" y="157.1">5.1k</text>
<text x="81.5" y="156.8">R7</text>
<text x="100.6" y="161.6">C8</text>
<text x="116.5" y="159.6">U4</text>
<text x="61.1" y="162.2">CC2</text>
<text x="62" y="167.2">D-</text>
<text x="75.1" y="164.2">5.1k</text>
<text x="81.2" y="164.9">R8</text>
<text x="100.6" y="164.2">0.1uF</text>
<text x="107.2" y="167.2">V3</text>
<text x="116.5" y="162.2">CH340N</text>
<text x="117.8" y="167.2">TXD</text>
<text x="62" y="172.3">D+</text>
<text x="62" y="169.8">D-</text>
<text x="88.1" y="168.5">GND</text>
<text x="96" y="171.3">GND</text>
<text x="107.2" y="172.3">UD+</text>
<text x="115.2" y="168.2" transform="rotate(-90 115.2 168.2)">VCC</text>
<text x="117.5" y="169.8">RXD</text>
<text x="62" y="174.9">D+</text>
<text x="107.2" y="174.9">UD-</text>
<text x="115.2" y="176" transform="rotate(-90 115.2 176)">GND</text>
<text x="117.8" y="174.9">~{RTS}</text>
<text x="49.1" y="185.7" transform="rotate(-90 49.1 185.7)">SHIELD</text>
<text x="56.7" y="185.7" transform="rotate(-90 56.7 185.7)">GND</text>
<text x="59.8" y="182.5">SBU1</text>
<text x="59.8" y="185">SBU2</text>
<text x="112.3" y="185">GND</text>
<text x="46.2" y="197.7">GND</text>
<text x="53.8" y="197.7">GND</text>
</g>
<g font-size="1.8" fill="#0f0f0f">
<text x="105.4" y="25.1">VREF</text>
<text x="172.7" y="41.6">SEG_A</text>
<text x="64.8" y="45.4">VREF 5</text>
<text x="172.7" y="46.6">SEG_C</text>
<text x="172.7" y="44.1">SEG_B</text>
<text x="172.7" y="49.2">SEG_D</text>
<text x="172.7" y="51.7">SEG_E</text>
<text x="64.8" y="58.1">CC1</text>
<text x="172.7" y="56.8">SEG_G</text>
<text x="172.7" y="54.3">SEG_F</text>
<text x="172.7" y="59.3">SEG_DP</text>
<text x="64.8" y="63.2">CC3</text>
<text x="64.8" y="65.7">CC4</text>
<text x="64.8" y="60.6">CC2</text>
<text x="104.1" y="63.2">UART_TX</text>
<text x="104.1" y="65.7">UART_RX</text>
<text x="105.4" y="73.3">SWDIO</text>
<text x="105.4" y="75.9">SWCLK</text>
<text x="104.1" y="83.5">SEG_A</text>
<text x="177.8" y="79.7">CC1</text>
<text x="104.1" y="86">SEG_B</text>
<text x="104.1" y="88.6">SEG_C</text>
<text x="104.1" y="91.1">SEG_D</text>
<text x="104.1" y="93.6">SEG_E</text>
<text x="196.8" y="93.6">CC2</text>
<text x="104.1" y="101.3">SEG_DP</text>
<text x="104.1" y="98.7">SEG_G</text>
<text x="104.1" y="96.2">SEG_F</text>
<text x="222.2" y="102.5">CC3</text>
<text x="48.3" y="112.7">VREF</text>
<text x="247.6" y="112.7">CC4</text>
<text x="142.2" y="166">UART_RX</text>
<text x="142.2" y="168.6">UART_TX</text>
</g>
<g font-size="1.8" fill="#a90000">
<text x="69.8" y="40.4">10</text>
<text x="84.8" y="37.5" transform="rotate(-90 84.8 37.5)">4</text>
<text x="87.4" y="37.5" transform="rotate(-90 87.4 37.5)">6</text>
<text x="97.7" y="40.4">11</text>
<text x="128.2" y="40.4">1</text>
<text x="201.9" y="41.7">11</text>
<text x="70.4" y="45.5">5</text>
<text x="97.7" y="42.9">12</text>
<text x="97.7" y="45.5">13</text>
<text x="128.2" y="42.9">2</text>
<text x="202.5" y="46.7">4</text>
<text x="202.5" y="44.2">7</text>
<text x="70.4" y="50.5">8</text>
<text x="70.4" y="53.1">9</text>
<text x="97.7" y="48">14</text>
<text x="97.7" y="50.5">15</text>
<text x="97.7" y="53.1">16</text>
<text x="202.5" y="51.8">1</text>
<text x="202.5" y="49.3">2</text>
<text x="255.2" y="51.8">12</text>
<text x="69.8" y="58.2">38</text>
<text x="97.7" y="55.6">17</text>
<text x="97.7" y="58.2">18</text>
<text x="201.9" y="54.4">10</text>
<text x="202.5" y="59.4">3</text>
<text x="202.5" y="56.9">5</text>
<text x="255.8" y="59.4">6</text>
<text x="255.8" y="56.9">8</text>
<text x="255.8" y="54.4">9</text>
<text x="69.8" y="60.7">39</text>
<text x="69.8" y="63.2">40</text>
<text x="69.8" y="65.8">41</text>
<text x="97.7" y="60.7">28</text>
<text x="97.7" y="63.2">29</text>
<text x="97.7" y="65.8">32</text>
<text x="69.8" y="70.9">30</text>
<text x="97.7" y="68.3">33</text>
<text x="97.7" y="70.9">34</text>
<text x="134.5" y="70.9">1</text>
<text x="69.8" y="73.4">31</text>
<text x="70.4" y="75.9">1</text>
<text x="97.7" y="73.4">35</text>
<text x="97.7" y="75.9">36</text>
<text x="134.5" y="73.4">2</text>
<text x="134.5" y="75.9">3</text>
<text x="199.1" y="76.9" transform="rotate(-90 199.1 76.9)">3</text>
<text x="70.4" y="78.5">2</text>
<text x="70.4" y="81">3</text>
<text x="97.7" y="83.6">19</text>
<text x="97.7" y="78.5">37</text>
<text x="134.5" y="78.5">4</text>
<text x="193.9" y="79.8">1</text>
<text x="97.7" y="86.1">20</text>
<text x="97.7" y="88.6">21</text>
<text x="199.1" y="84.5" transform="rotate(-90 199.1 84.5)">2</text>
<text x="97.7" y="91.2">42</text>
<text x="97.7" y="93.7">43</text>
<text x="213" y="93.7">1</text>
<text x="218.2" y="90.9" transform="rotate(-90 218.2 90.9)">3</text>
<text x="97.7" y="96.3">44</text>
<text x="97.7" y="98.8">45</text>
<text x="97.7" y="101.3">46</text>
<text x="243.6" y="99.8" transform="rotate(-90 243.6 99.8)">3</text>
<text x="97.7" y="103.9">47</text>
<text x="97.7" y="106.4">48</text>
<text x="238.4" y="102.6">1</text>
<text x="97.7" y="109">22</text>
<text x="97.7" y="111.5">23</text>
<text x="263.8" y="112.8">1</text>
<text x="269" y="109.9" transform="rotate(-90 269 109.9)">3</text>
<text x="97.7" y="114">24</text>
<text x="97.7" y="116.6">25</text>
<text x="97.7" y="119.1">26</text>
<text x="269" y="117.5" transform="rotate(-90 269 117.5)">2</text>
<text x="97.7" y="121.7">27</text>
<text x="84.8" y="129" transform="rotate(-90 84.8 129)">7</text>
<text x="169.5" y="133.1">3</text>
<text x="182.2" y="133.1">2</text>
<text x="176.3" y="140.4" transform="rotate(-90 176.3 140.4)">1</text>
<text x="67.3" y="153.4">A4</text>
<text x="67.2" y="161">B5</text>
<text x="67.3" y="158.5">A5</text>
<text x="67.3" y="166.1">A7</text>
<text x="104.7" y="166.1">8</text>
<text x="114" y="163.3" transform="rotate(-90 114 163.3)">5</text>
<text x="122.5" y="166.1">6</text>
<text x="67.2" y="173.7">B6</text>
<text x="67.2" y="168.7">B7</text>
<text x="67.3" y="171.2">A6</text>
<text x="104.7" y="171.2">1</text>
<text x="104.7" y="173.7">2</text>
<text x="122.5" y="173.7">4</text>
<text x="122.5" y="168.7">7</text>
<text x="114" y="178.5" transform="rotate(-90 114 178.5)">3</text>
<text x="67.2" y="183.9">B8</text>
<text x="67.3" y="181.4">A8</text>
<text x="48" y="190.5" transform="rotate(-90 48 190.5)">S1</text>
<text x="55.6" y="190.5" transform="rotate(-90 55.6 190.5)">A1</text>
</g>
<text font-size="1.8" fill="#0000c2" x="124.8" y="47.1">NTC Socket</text>
</svg>
